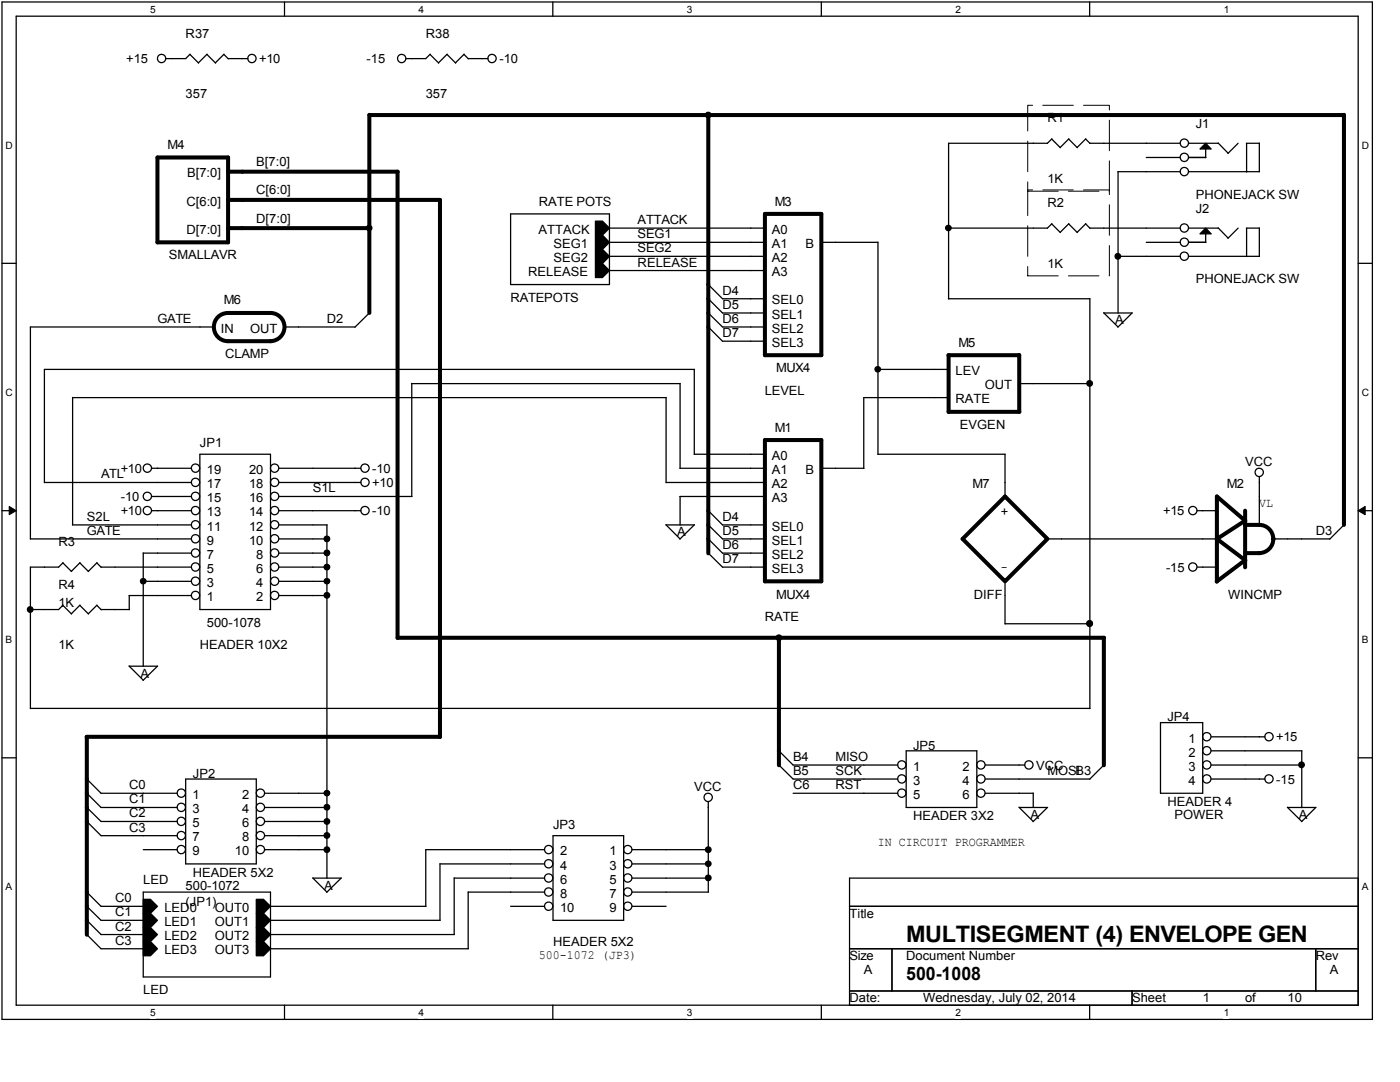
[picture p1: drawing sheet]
<svg xmlns="http://www.w3.org/2000/svg" width="279mm" height="216mm" viewBox="0 0 279 216" stroke-linecap="round" stroke-linejoin="round" font-family="sans-serif">
<path d="M.4 .4h273.5v203h-273.5zM3.2 3.2h267.9v197.4h-267.9z" fill="none" stroke="#000" stroke-width=".25"/>
<g fill="#fff">
<path d="M30 .7h1.1v2.3h-1.1z"/>
<path d="M30 200.9h1.1v2.3h-1.1z"/>
</g>
<path d="M56.8 .4v2.8M56.8 200.6v2.8" fill="none" stroke="#000" stroke-width=".25"/>
<g fill="#fff">
<path d="M83.5 .7h1.1v2.3h-1.1z"/>
<path d="M83.5 200.9h1.1v2.3h-1.1z"/>
</g>
<path d="M110.3 .4v2.8M110.3 200.6v2.8" fill="none" stroke="#000" stroke-width=".25"/>
<g fill="#fff">
<path d="M137.1 .7h1.1v2.3h-1.1z"/>
<path d="M137.1 200.9h1.1v2.3h-1.1z"/>
</g>
<path d="M163.9 .4v2.8M163.9 200.6v2.8" fill="none" stroke="#000" stroke-width=".25"/>
<g fill="#fff">
<path d="M190.7 .7h1.1v2.3h-1.1z"/>
<path d="M190.7 200.9h1.1v2.3h-1.1z"/>
</g>
<path d="M217.5 .4v2.8M217.5 200.6v2.8" fill="none" stroke="#000" stroke-width=".25"/>
<g fill="#fff">
<path d="M244.2 .7h1.1v2.3h-1.1z"/>
<path d="M244.2 200.9h1.1v2.3h-1.1z"/>
<path d="M1.1 27.9h1.5v2.2h-1.5z"/>
<path d="M271.8 27.9h1.4v2.2h-1.4z"/>
<path d="M1.1 77.2h1.5v2.2h-1.5z"/>
<path d="M271.8 77.2h1.4v2.2h-1.4z"/>
</g>
<path d="M.4 52.5h2.8M271.1 52.5h2.8" fill="none" stroke="#000" stroke-width=".25"/>
<g fill="#fff">
<path d="M1.1 126.5h1.3v2.3h-1.3z"/>
<path d="M271.8 126.5h1.3v2.3h-1.3z"/>
</g>
<path d="M.4 101.9h2.8M271.1 101.9h2.8" fill="none" stroke="#000" stroke-width=".25"/>
<path d="M1.8 101.1l1.4 .8-1.4 .8zM271.1 101.9l1.3-.8v1.6z" fill="#000"/>
<path d="M1.8 101.1l1.4 .8-1.4 .8zM271.1 101.9l1.3-.8v1.6z" fill="none" stroke="#000" stroke-width=".2"/>
<g fill="#fff">
<path d="M1.1 175.9h1.3v2.2h-1.3z"/>
<path d="M271.8 175.9h1.3v2.2h-1.3z"/>
</g>
<g fill="none" stroke="#000" stroke-width=".25">
<path d="M33.1 11.7h4l.8-.9 1.7 1.8M41.3 10.9l1.7 1.7M41.3 10.8l-1.7 1.7M44.7 10.9l.9 .8M44.7 10.8l-1.7 1.7M45.5 11.7h4M85.8 10.9l1.8 1.7M85.9 10.8l-.9 .9h-4M89.2 10.9l1.7 1.7M89.2 10.8l-1.7 1.7M92.6 10.9l.9 .8M92.6 10.8l-1.7 1.7"/>
<path d="M93.4 11.7h4M209.9 27.7l1.7 1.8M209.9 27.7l-.9 .9h-19.7v31.1M213.3 27.7l1.7 1.8M213.3 27.7l-1.7 1.7M216.7 27.7l.8 .9M216.7 27.7l-1.7 1.7M217.5 28.6h18M223.1 34.3h12.4M223.1 34.3v28.2M228.8 31.4h6.7M237.2 28.6h6"/>
<path d="M237.2 34.3h14.2M237.2 31.4h3.5M240.6 28.6l1.1 1.1h-2.2zM240.6 29.7v1.8M243.1 28.5l2 2.1M247.1 28.6l-2 2M251.3 28.5v5.8M251.3 28.6h-2.6l.1 5.7M101.9 42.7h19.7v14.1h-19.7zM118.8 44.1h1.4l1.4 1.4-1.4 1.4h-1.4zM118.8 46.9h1.4l1.4 1.5-1.4 1.4h-1.4zM118.8 49.8h1.4l1.4 1.3-1.4 1.5h-1.4z"/>
<path d="M118.8 52.6h1.4l1.4 1.4-1.4 1.4h-1.4zM121.6 45.5h31.1M121.6 48.4h31.1M121.6 51.1h31.1M121.6 54h31.1M141.3 59.6l2.9 2.9h8.5M141.3 56.7l2.9 2.9h8.5M163.9 48.4h11.3M175.2 48.3v42.4M189.3 59.6h28.2M209.9 44.7l1.7 1.7M209.9 44.6l-.9 .9h-19.7"/>
<path d="M211.6 46.4l1.7-1.8 1.7 1.8M216.7 44.7l.8 .9M216.7 44.6l-1.7 1.8M217.5 45.5h18M217.5 59.6v81.8M223.1 51.1h12.4M228.8 48.4h6.7M237.2 45.5h6M237.2 48.4h3.5M237.2 51.1h14.2M240.6 45.5l1.1 1.2h-2.2zM240.6 46.7v1.7"/>
<path d="M243.1 45.5l2 2M247.1 45.5l-2 2.1M251.3 45.5v5.6M251.3 45.5h-2.6l.1 5.7M14.5 79.3l-.1 25.4h23.8M14.5 79.3h118.5M42.7 65.2h-36.6v42.4M56.8 65.2h14.1M73.7 62.5l-2.9 2.8M82.1 76.5h53.6M82.2 76.5v22.6M132.9 79.3v17h19.8"/>
<path d="M135.7 76.5v16.9M138.6 73.7v17M138.6 73.7h-129.7v22.6h29.3M141.3 62.4l2.9 2.8h8.5M141.3 65.2l2.9 2.9h8.5M175.2 73.7h14.1M189.3 79.3h-16.9v14.2M203.4 76.5h14.1M220.3 62.4l2.8 2.8M220.3 62.5h5.7M225.9 62.5l-2.8 2.8M30.3 93.4h7.9"/>
<path d="M30.3 99.1h7.9M39.9 90.6h14.1v31h-14.1zM55.7 93.4h16.3M55.7 96.3h16.3M55.7 99.1h26.5M135.7 93.4h17M135.7 99.1h17M135.7 99.1v5.7M138.6 90.6h14.1M163.9 93.4h8.5M175.2 90.6h25.4M200.6 90.6v8.5"/>
<path d="M251.3 95.1v9.7M6.1 107.5h32.1M12.5 112.3l1.8 1.8M12.6 112.3l-.9 .9h-5.6v28.2M15.9 112.3l1.8 1.8M16 112.3l-1.8 1.7M19.3 112.3l.9 .9M19.4 112.3l-1.8 1.7M20.2 113.2h18M25.8 118.8h12.4M25.8 118.8v2.9M28.6 110.3v22.6"/>
<path d="M28.6 116h9.6M28.6 110.4h9.6M30.3 101.9h7.9M55.7 101.9h16.3M55.7 113.2h9.5M55.7 104.7h9.6M55.7 107.5h9.6M55.7 118.8h9.5M55.7 116h9.6M55.7 110.4h9.5M65.2 104.7v70.6M132.9 104.7l2.8 2.8"/>
<path d="M132.9 104.7h5.7M138.6 104.7l-2.9 2.9M141.3 110.3l2.9 2.9h8.5M141.3 101.9l2.9 2.8h8.5M141.3 104.7l2.9 2.8h8.5M141.3 107.5l2.9 2.9h8.5M200.6 116v8.5h16.9M209 107.5h33.9M238.9 101.9h4M238.9 113.2h4M254.1 107.5h11.3M268.2 104.7l-2.8 2.9"/>
<path d="M12.5 120.8l1.8 1.7M12.6 120.7l-.9 .9h-5.7M15.9 120.8l1.8 1.7M16 120.7l-1.8 1.8M19.3 120.8l.9 .9M19.4 120.7l-1.8 1.8M20.2 121.6h5.6M25.8 132.9l2.8 2.8M25.8 132.9h5.7M31.4 132.9l-2.9 2.9M.4 151.2h2.8M6.1 141.4h211.4"/>
<path d="M17.3 158.2l2.9 2.9h15.2M17.3 155.4l2.9 2.9h15.2M37.1 155.4h14v17h-14zM52.8 158.3h12.5M141.4 160v18M155.4 152.6l2.9 2.8h20.9M155.4 149.8l2.9 2.9h20.9M158.3 158.3h20.9M180.8 149.8h14.1v11.3h-14.1zM196.6 155.4h20.9M196.6 152.7h7.9M196.6 158.3h9.6"/>
<path d="M206.2 158.2v2.9M220.3 152.7l-2.8 2.8M231.6 144.2h8.4v14.1h-8.4zM241.7 147h10.7M241.7 155.4h10.7M241.7 152.7h18.1M241.7 149.8h18.1M259.8 149.8v11.4M271.1 151.2h2.8M17.3 178l2.9 2.8h8.4M17.3 161.1l2.9 2.8h15.2M17.3 163.9l2.9 2.9h15.2"/>
<path d="M28.6 179.5h1.4l1.4 1.3-1.4 1.4h-1.4zM28.6 178h25.4v16.9h-25.4zM28.6 169.5h6.8M51.1 179.5h1.5l1.4 1.3-1.4 1.4h-1.5zM52.8 161.1h12.5M52.8 163.9h12.5M52.8 166.8h12.5M52.8 169.5h12.5M62.4 175.2l2.8 2.8M62.5 175.2h5.6l-2.9 2.9M84.9 169.5h23.8M85 169.5v11.4"/>
<path d="M87.8 172.4h20.9M87.8 172.3v11.3M90.6 175.2h18.1M90.6 175.2v11.3M93.4 178h15.3M93.4 178v11.3M110.4 166.8h14.1v16.8h-14.1zM126.2 175.2h15.2M126.2 178h15.2M126.2 172.4h15.2M126.2 169.5h15.2M169.5 175.2h101.6v25.4h-101.6z"/>
<path d="M203.4 161.1l2.8 2.8M203.4 161.1h5.7M209 161.1l-2.8 2.9M256.9 161.1l2.9 2.8M257 161.1h5.6M262.6 161.1l-2.8 2.9M17.3 186.4l2.9 2.9h8.4M17.3 180.8l2.9 2.8h8.4M17.3 183.6l2.9 2.9h8.4M28.6 182.2h1.4l1.4 1.4-1.4 1.5h-1.4zM28.6 185.1h1.4l1.4 1.4-1.4 1.4h-1.4zM28.6 187.9h1.4l1.4 1.4-1.4 1.4h-1.4z"/>
<path d="M51.1 182.2h1.5l1.4 1.4-1.4 1.5h-1.5zM51.1 185.1h1.5l1.4 1.4-1.4 1.4h-1.5zM51.1 187.9h1.5l1.4 1.4-1.4 1.4h-1.5zM54 180.8h31M54 189.3h39.5M54 183.6h33.8M54 186.5h36.7M101.9 180.8h6.8M126.2 180.8h6.7M169.5 180.8h101.6M169.5 189.3h101.6M169.5 197.7h101.6"/>
<path d="M178 189.3v8.4M225.9 197.7v2.9M262.6 189.3v8.4"/>
<circle cx="32.2" cy="11.7" r=".83"/>
<circle cx="50.3" cy="11.7" r=".83"/>
<circle cx="80.2" cy="11.7" r=".83"/>
<circle cx="98.2" cy="11.7" r=".83"/>
<circle cx="141.3" cy="23" r=".56"/>
<circle cx="236.4" cy="28.6" r=".83"/>
<circle cx="236.4" cy="31.4" r=".83"/>
<circle cx="236.4" cy="34.2" r=".83"/>
<circle cx="73.7" cy="45.5" r=".54"/>
<circle cx="189.3" cy="45.5" r=".55"/>
<circle cx="223.1" cy="51.1" r=".56"/>
<circle cx="236.4" cy="45.5" r=".83"/>
<circle cx="236.4" cy="51.1" r=".83"/>
<circle cx="236.4" cy="48.3" r=".83"/>
<circle cx="175.2" cy="73.7" r=".55"/>
<circle cx="217.5" cy="76.5" r=".56"/>
<circle cx="29.4" cy="99" r=".83"/>
<circle cx="29.4" cy="93.4" r=".83"/>
<circle cx="39" cy="99" r=".83"/>
<circle cx="39" cy="96.2" r=".83"/>
<circle cx="39" cy="93.4" r=".83"/>
<circle cx="54.8" cy="96.2" r=".83"/>
<circle cx="54.8" cy="99" r=".83"/>
<circle cx="54.8" cy="93.4" r=".83"/>
<circle cx="72.8" cy="96.2" r=".83"/>
<circle cx="72.8" cy="93.4" r=".83"/>
<circle cx="251.3" cy="94.3" r=".83"/>
<circle cx="28.6" cy="116" r=".55"/>
<circle cx="29.4" cy="101.9" r=".83"/>
<circle cx="39" cy="107.5" r=".83"/>
<circle cx="39" cy="101.9" r=".83"/>
<circle cx="39" cy="118.8" r=".83"/>
<circle cx="39" cy="116" r=".83"/>
<circle cx="39" cy="113.1" r=".83"/>
<circle cx="39" cy="104.7" r=".83"/>
<circle cx="39" cy="110.3" r=".83"/>
<circle cx="54.8" cy="107.5" r=".83"/>
<circle cx="54.8" cy="101.9" r=".83"/>
<circle cx="54.8" cy="118.8" r=".83"/>
<circle cx="54.8" cy="116" r=".83"/>
<circle cx="54.8" cy="113.1" r=".83"/>
<circle cx="54.8" cy="104.7" r=".83"/>
<circle cx="54.8" cy="110.3" r=".83"/>
<circle cx="65.2" cy="110.3" r=".56"/>
<circle cx="65.2" cy="118.8" r=".56"/>
<circle cx="65.2" cy="107.5" r=".56"/>
<circle cx="65.2" cy="113.2" r=".56"/>
<circle cx="65.2" cy="116" r=".55"/>
<circle cx="72.8" cy="101.9" r=".83"/>
<circle cx="238.1" cy="101.9" r=".83"/>
<circle cx="238.1" cy="113.1" r=".83"/>
<circle cx="6" cy="121.6" r=".56"/>
<circle cx="155.4" cy="127.3" r=".56"/>
<circle cx="217.5" cy="124.4" r=".56"/>
<circle cx="36.2" cy="158.3" r=".83"/>
<circle cx="52" cy="158.3" r=".83"/>
<circle cx="65.2" cy="158.3" r=".55"/>
<circle cx="141.3" cy="159.1" r=".83"/>
<circle cx="180" cy="158.3" r=".83"/>
<circle cx="180" cy="152.6" r=".83"/>
<circle cx="180" cy="155.4" r=".83"/>
<circle cx="195.8" cy="158.3" r=".83"/>
<circle cx="195.8" cy="152.6" r=".83"/>
<circle cx="195.8" cy="155.4" r=".83"/>
<circle cx="205.3" cy="152.6" r=".83"/>
<circle cx="240.8" cy="152.6" r=".83"/>
<circle cx="240.8" cy="147" r=".83"/>
<circle cx="240.8" cy="149.8" r=".83"/>
<circle cx="240.8" cy="155.4" r=".83"/>
<circle cx="253.2" cy="147" r=".83"/>
<circle cx="253.2" cy="155.4" r=".83"/>
<circle cx="259.7" cy="152.6" r=".56"/>
<circle cx="36.2" cy="161.1" r=".83"/>
<circle cx="36.2" cy="166.7" r=".83"/>
<circle cx="36.2" cy="163.9" r=".83"/>
<circle cx="36.2" cy="169.5" r=".83"/>
<circle cx="52" cy="161.1" r=".83"/>
<circle cx="52" cy="163.9" r=".83"/>
<circle cx="52" cy="166.7" r=".83"/>
<circle cx="52" cy="169.5" r=".83"/>
<circle cx="65.2" cy="163.9" r=".56"/>
<circle cx="65.2" cy="166.7" r=".56"/>
<circle cx="65.2" cy="161.1" r=".56"/>
<circle cx="65.2" cy="169.5" r=".56"/>
<circle cx="109.5" cy="178" r=".83"/>
<circle cx="109.5" cy="172.4" r=".83"/>
<circle cx="109.5" cy="175.2" r=".83"/>
<circle cx="109.5" cy="169.5" r=".83"/>
<circle cx="125.3" cy="178" r=".83"/>
<circle cx="125.3" cy="172.4" r=".83"/>
<circle cx="125.3" cy="175.2" r=".83"/>
<circle cx="125.3" cy="169.5" r=".83"/>
<circle cx="141.3" cy="169.5" r=".56"/>
<circle cx="141.3" cy="175.2" r=".56"/>
<circle cx="141.4" cy="172.4" r=".55"/>
<circle cx="109.5" cy="180.8" r=".83"/>
<circle cx="125.3" cy="180.8" r=".83"/>
</g>
<g fill="#000">
<path d="M240.6 28.6l1.1 1.1h-2.2zM240.6 45.5l1.1 1.2h-2.2z"/>
<path d="M118.8 44.1h1.4l1.4 1.4-1.4 1.4h-1.4z" fill-rule="evenodd"/>
<path d="M118.8 46.9h1.4l1.4 1.5-1.4 1.4h-1.4z" fill-rule="evenodd"/>
<path d="M118.8 49.8h1.4l1.4 1.3-1.4 1.5h-1.4z" fill-rule="evenodd"/>
<path d="M118.8 52.6h1.4l1.4 1.4-1.4 1.4h-1.4z" fill-rule="evenodd"/>
<path d="M28.6 179.5h1.4l1.4 1.3-1.4 1.4h-1.4z" fill-rule="evenodd"/>
<path d="M28.6 182.2h1.4l1.4 1.4-1.4 1.5h-1.4z" fill-rule="evenodd"/>
<path d="M28.6 185.1h1.4l1.4 1.4-1.4 1.4h-1.4z" fill-rule="evenodd"/>
<path d="M28.6 187.9h1.4l1.4 1.4-1.4 1.4h-1.4z" fill-rule="evenodd"/>
<path d="M51.1 179.5h1.5l1.4 1.3-1.4 1.4h-1.5z" fill-rule="evenodd"/>
<path d="M51.1 182.2h1.5l1.4 1.4-1.4 1.5h-1.5z" fill-rule="evenodd"/>
<path d="M51.1 185.1h1.5l1.4 1.4-1.4 1.4h-1.5z" fill-rule="evenodd"/>
<path d="M51.1 187.9h1.5l1.4 1.4-1.4 1.4h-1.5z" fill-rule="evenodd"/>
<circle cx="141.3" cy="23" r=".56"/>
<circle cx="73.7" cy="45.5" r=".54"/>
<circle cx="189.3" cy="45.5" r=".55"/>
<circle cx="223.1" cy="51.1" r=".56"/>
<circle cx="175.2" cy="73.7" r=".55"/>
<circle cx="217.5" cy="76.5" r=".56"/>
<circle cx="28.6" cy="116" r=".55"/>
<circle cx="65.2" cy="110.3" r=".56"/>
<circle cx="65.2" cy="118.8" r=".56"/>
<circle cx="65.2" cy="107.5" r=".56"/>
<circle cx="65.2" cy="113.2" r=".56"/>
<circle cx="65.2" cy="116" r=".55"/>
<circle cx="6" cy="121.6" r=".56"/>
<circle cx="155.4" cy="127.3" r=".56"/>
<circle cx="217.5" cy="124.4" r=".56"/>
<circle cx="65.2" cy="158.3" r=".55"/>
<circle cx="259.7" cy="152.6" r=".56"/>
<circle cx="65.2" cy="163.9" r=".56"/>
<circle cx="65.2" cy="166.7" r=".56"/>
<circle cx="65.2" cy="161.1" r=".56"/>
<circle cx="65.2" cy="169.5" r=".56"/>
<circle cx="141.3" cy="169.5" r=".56"/>
<circle cx="141.3" cy="175.2" r=".56"/>
<circle cx="141.4" cy="172.4" r=".55"/>
</g>
<g fill="none" stroke="#000" stroke-width=".8">
<path d="M31.4 31.4h14.1v17h-14.1zM45.5 34.3h33.9M45.5 39.9h42.3v107.2M73.7 23h194.5M73.7 22.9v39.6M79.3 34.3v93h141M141.4 23v87.4M268.2 22.9v81.8M45.5 45.5h28.3M152.7 42.7h11.2v28.2h-11.2zM54 62.5a2.82 2.82 0 0 1 2.8 2.8 2.82 2.82 0 0 1-2.8 2.8M54 62.5h-8.5a2.82 2.82 0 0 0-2.8 2.8 2.82 2.82 0 0 0 2.8 2.8h8.5"/>
<path d="M203.4 70.9h-14.1v11.3M203.4 70.8v11.4M152.7 87.8h11.2v28.2h-11.2zM189.3 82.2h14.2M192.1 107.5l8.5-8.4 8.4 8.4-8.4 8.5zM242.9 107.5l5.6 4.3M248.5 103.9l-5.7 3.7M248.5 111.8l-5.7 4.2M248.5 101.9v11.3M248.5 104.7h2.9M248.5 110.4h2.9M248.5 103.9l-5.6-4.8v16.9"/>
<path d="M251.3 104.7a2.81 2.81 0 0 1 2.8 2.8 2.85 2.85 0 0 1-2.8 2.9M155.4 127.3v25.4M220.3 127.3v25.4M17.3 147h70.5M17.3 147v39.5"/>
</g>
<path d="M205.1 37.9h16.3v17.1h-16.3zM205.1 21h16.3v17.2h-16.3z" fill="none" stroke="#000" stroke-width=".2" stroke-dasharray="6.1 2"/>
<text font-size="4.5" x="180.8" y="187.9">MULTISEGMENT (4) ENVELOPE GEN</text>
<text font-size="3.7" x="180.8" y="195.5">500-1008</text>
<g font-size="2.5">
<text x="37.1" y="7.5">R37</text>
<text x="85" y="7.5">R38</text>
<text x="25.2" y="12.6">+15</text>
<text x="51.7" y="12.6">+10</text>
<text x="73.2" y="12.6">-15</text>
<text x="99.7" y="12.6">-10</text>
<text x="37.1" y="19.6">357</text>
<text x="85" y="19.6">357</text>
<text x="33.4" y="29.8">M4</text>
<text x="209" y="24.4">R1</text>
<text x="238.6" y="25.5">J1</text>
<text x="37.3" y="35.4">B[7:0]</text>
<text x="51.1" y="33.2">B[7:0]</text>
<text x="37.2" y="41">C[6:0]</text>
<text x="51.1" y="38.8">C[6:0]</text>
<text x="107.5" y="41">RATE POTS</text>
<text x="154.6" y="41">M3</text>
<text x="209" y="36.5">1K</text>
<text x="209" y="41.3">R2</text>
<text x="238.6" y="39.6">PHONEJACK SW</text>
<text x="37.2" y="46.7">D[7:0]</text>
<text x="51.1" y="44.4">D[7:0]</text>
<text x="107.5" y="46.7">ATTACK</text>
<text x="127.3" y="44.7">ATTACK</text>
<text x="127.3" y="47.5">SEG1</text>
<text x="154.1" y="46.7">A0</text>
<text x="238.6" y="42.4">J2</text>
<text x="33.7" y="51.7">SMALLAVR</text>
<text x="110.5" y="49.5">SEG1</text>
<text x="110.5" y="52.3">SEG2</text>
<text x="127.3" y="50.3">SEG2</text>
<text x="127.3" y="53.2">RELEASE</text>
<text x="154.1" y="49.5">A1</text>
<text x="154.1" y="52.3">A2</text>
<text x="160.8" y="49.5">B</text>
<text x="209" y="53.4">1K</text>
<text x="105.4" y="55.1">RELEASE</text>
<text x="144.2" y="58.8">D4</text>
<text x="154.1" y="55.1">A3</text>
<text x="238.6" y="56.5">PHONEJACK SW</text>
<text x="31.4" y="64.4">GATE</text>
<text x="44.7" y="60.8">M6</text>
<text x="65.2" y="64.4">D2</text>
<text x="101.9" y="60.2">RATEPOTS</text>
<text x="144.2" y="61.6">D5</text>
<text x="144.2" y="64.4">D6</text>
<text x="154.1" y="60.8">SEL0</text>
<text x="154.1" y="63.6">SEL1</text>
<text x="222.5" y="64.7">A</text>
<text x="44.1" y="66.4">IN</text>
<text x="45" y="71.5">CLAMP</text>
<text x="49.9" y="66.4">OUT</text>
<text x="144.2" y="67.3">D7</text>
<text x="154.1" y="66.4">SEL2</text>
<text x="154.1" y="69.2">SEL3</text>
<text x="191.3" y="69.2">M5</text>
<text x="154.9" y="74.3">MUX4</text>
<text x="190.7" y="74.9">LEV</text>
<text x="196.6" y="77.7">OUT</text>
<text x="152.7" y="78.8">LEVEL</text>
<text x="190.7" y="80.5">RATE</text>
<text x="39.9" y="89.2">JP1</text>
<text x="154.6" y="86.2">M1</text>
<text x="191.6" y="85.6">EVGEN</text>
<text x="20.2" y="95.5">ATL</text>
<text x="24.1" y="94.3">+10</text>
<text x="41.3" y="94.6">19</text>
<text x="49.7" y="94.6">20</text>
<text x="74.3" y="94.3">-10</text>
<text x="154.1" y="91.8">A0</text>
<text x="154.1" y="94.6">A1</text>
<text x="160.8" y="94.6">B</text>
<text x="248.5" y="92.9">VCC</text>
<text x="24.1" y="100">-10</text>
<text x="41.3" y="100.2">15</text>
<text x="41.3" y="97.4">17</text>
<text x="49.7" y="100.2">16</text>
<text x="49.7" y="97.4">18</text>
<text x="62.5" y="98.3">S1L</text>
<text x="74.3" y="97.2">+10</text>
<text x="154.1" y="97.4">A2</text>
<text x="154.1" y="100.2">A3</text>
<text x="194.1" y="97.4">M7</text>
<text x="244.8" y="97.4">M2</text>
<text x="251.3" y="101.1">VL</text>
<text x="17.3" y="106.7">GATE</text>
<text x="17.3" y="103.9">S2L</text>
<text x="24.1" y="102.8">+10</text>
<text x="41.3" y="105.9">11</text>
<text x="41.3" y="103">13</text>
<text x="49.7" y="105.9">12</text>
<text x="49.7" y="103">14</text>
<text x="74.3" y="102.8">-10</text>
<text x="135.2" y="107">A</text>
<text x="144.2" y="106.7">D5</text>
<text x="144.2" y="103.9">D4</text>
<text x="154.1" y="105.9">SEL0</text>
<text x="199.7" y="103">+</text>
<text x="232.2" y="102.8">+15</text>
<text x="262.6" y="106.7">D3</text>
<text x="11.7" y="109">R3</text>
<text x="41.3" y="111.5">7</text>
<text x="41.3" y="108.7">9</text>
<text x="49.7" y="108.7">10</text>
<text x="51.1" y="111.5">8</text>
<text x="144.2" y="109.6">D6</text>
<text x="144.2" y="112.4">D7</text>
<text x="154.1" y="108.7">SEL1</text>
<text x="154.1" y="111.5">SEL2</text>
<text x="199.7" y="113.8">-</text>
<text x="11.7" y="117.4">R4</text>
<text x="41.3" y="120">1</text>
<text x="41.3" y="117.1">3</text>
<text x="41.3" y="114.3">5</text>
<text x="51.1" y="120">2</text>
<text x="51.1" y="117.1">4</text>
<text x="51.1" y="114.3">6</text>
<text x="154.1" y="114.3">SEL3</text>
<text x="154.9" y="119.4">MUX4</text>
<text x="194.4" y="119.4">DIFF</text>
<text x="232.7" y="114.1">-15</text>
<text x="245.1" y="119.4">WINCMP</text>
<text x="11.7" y="121.1">1K</text>
<text x="41.3" y="125.1">500-1078</text>
<text x="152.7" y="123.9">RATE</text>
<text x="11.7" y="129.5">1K</text>
<text x="39.9" y="129.5">HEADER 10X2</text>
<text x="28" y="135.2">A</text>
<text x="233" y="143.9">JP4</text>
<text x="182.2" y="149.6">JP5</text>
<text x="237.2" y="148.2">1</text>
<text x="254.7" y="147.9">+15</text>
<text x="38.5" y="155.2">JP2</text>
<text x="158.3" y="151.9">B4</text>
<text x="158.3" y="154.6">B5</text>
<text x="166.8" y="151.9">MISO</text>
<text x="166.8" y="154.6">SCK</text>
<text x="182.2" y="153.8">1</text>
<text x="192.1" y="153.8">2</text>
<text x="206.8" y="153.5">VCC</text>
<text x="209" y="154.6">MOSIB3</text>
<text x="237.2" y="151">2</text>
<text x="237.2" y="153.8">3</text>
<text x="25.8" y="157.5">C0</text>
<text x="25.8" y="160.3">C1</text>
<text x="38.4" y="159.4">1</text>
<text x="48.3" y="159.4">2</text>
<text x="138.6" y="157.7">VCC</text>
<text x="158.3" y="157.5">C6</text>
<text x="166.8" y="157.5">RST</text>
<text x="182.2" y="156.6">3</text>
<text x="182.2" y="159.4">5</text>
<text x="192.1" y="156.6">4</text>
<text x="192.1" y="159.4">6</text>
<text x="233" y="160.9">HEADER 4</text>
<text x="237.2" y="156.6">4</text>
<text x="254.7" y="156.3">-15</text>
<text x="25.8" y="163.1">C2</text>
<text x="25.8" y="165.9">C3</text>
<text x="38.4" y="162.3">3</text>
<text x="38.4" y="165.1">5</text>
<text x="38.4" y="167.9">7</text>
<text x="48.3" y="162.3">4</text>
<text x="48.3" y="165.1">6</text>
<text x="48.3" y="167.9">8</text>
<text x="110.4" y="165.4">JP3</text>
<text x="182.2" y="163.7">HEADER 3X2</text>
<text x="205.7" y="163.4">A</text>
<text x="234.4" y="163.4">POWER</text>
<text x="259.2" y="163.4">A</text>
<text x="38.4" y="170.7">9</text>
<text x="46.9" y="170.7">10</text>
<text x="111.8" y="170.7">2</text>
<text x="111.8" y="173.5">4</text>
<text x="121.6" y="170.7">1</text>
<text x="121.6" y="173.5">3</text>
<text x="175.2" y="168.8">IN CIRCUIT PROGRAMMER</text>
<text x="28.6" y="176.4">LED</text>
<text x="37.1" y="177.5">500-1072</text>
<text x="38.5" y="175">HEADER 5X2</text>
<text x="64.7" y="177.5">A</text>
<text x="111.8" y="176.4">6</text>
<text x="111.8" y="179.2">8</text>
<text x="121.6" y="176.4">5</text>
<text x="121.6" y="179.2">7</text>
<text x="23" y="180">C0</text>
<text x="23" y="182.8">C1</text>
<text x="23" y="185.7">C2</text>
<text x="32.8" y="182">LED0</text>
<text x="32.8" y="184.8">LED1</text>
<text x="37.1" y="180.8">(JP1)</text>
<text x="42.9" y="182">OUT0</text>
<text x="42.9" y="184.8">OUT1</text>
<text x="111.8" y="182">10</text>
<text x="121.6" y="182">9</text>
<text x="169.5" y="183.1">Title</text>
<text x="23" y="188.5">C3</text>
<text x="32.8" y="187.6">LED2</text>
<text x="32.8" y="190.5">LED3</text>
<text x="42.9" y="187.6">OUT2</text>
<text x="42.9" y="190.5">OUT3</text>
<text x="107.5" y="191.4">500-1072 (JP3)</text>
<text x="110.4" y="188.8">HEADER 5X2</text>
<text x="169.5" y="191.6">Size</text>
<text x="180.8" y="191.6">Document Number</text>
<text x="262.6" y="191.6">Rev</text>
<text x="172.4" y="194.4">A</text>
<text x="265.4" y="194.4">A</text>
<text x="28.6" y="198.3">LED</text>
<text x="169.5" y="200">Date:</text>
<text x="184.2" y="200">Wednesday, July 02, 2014</text>
<text x="225.9" y="200">Sheet</text>
<text x="240" y="200">1</text>
<text x="248.5" y="200">of</text>
<text x="257" y="200">10</text>
</g>
<g font-size="2">
<text x="30" y="2.6">5</text>
<text x="83.5" y="2.6">4</text>
<text x="137.1" y="2.6">3</text>
<text x="190.7" y="2.6">2</text>
<text x="244.2" y="2.6">1</text>
<text x="1.1" y="29.7">D</text>
<text x="271.8" y="29.7">D</text>
<text x="1.1" y="79">C</text>
<text x="271.8" y="79">C</text>
<text x="1.1" y="128.4">B</text>
<text x="271.8" y="128.4">B</text>
<text x="1.1" y="177.7">A</text>
<text x="271.8" y="177.7">A</text>
<text x="30" y="202.7">5</text>
<text x="83.5" y="202.7">4</text>
<text x="137.1" y="202.7">3</text>
<text x="190.7" y="202.7">2</text>
<text x="244.2" y="202.7">1</text>
</g>
</svg>
